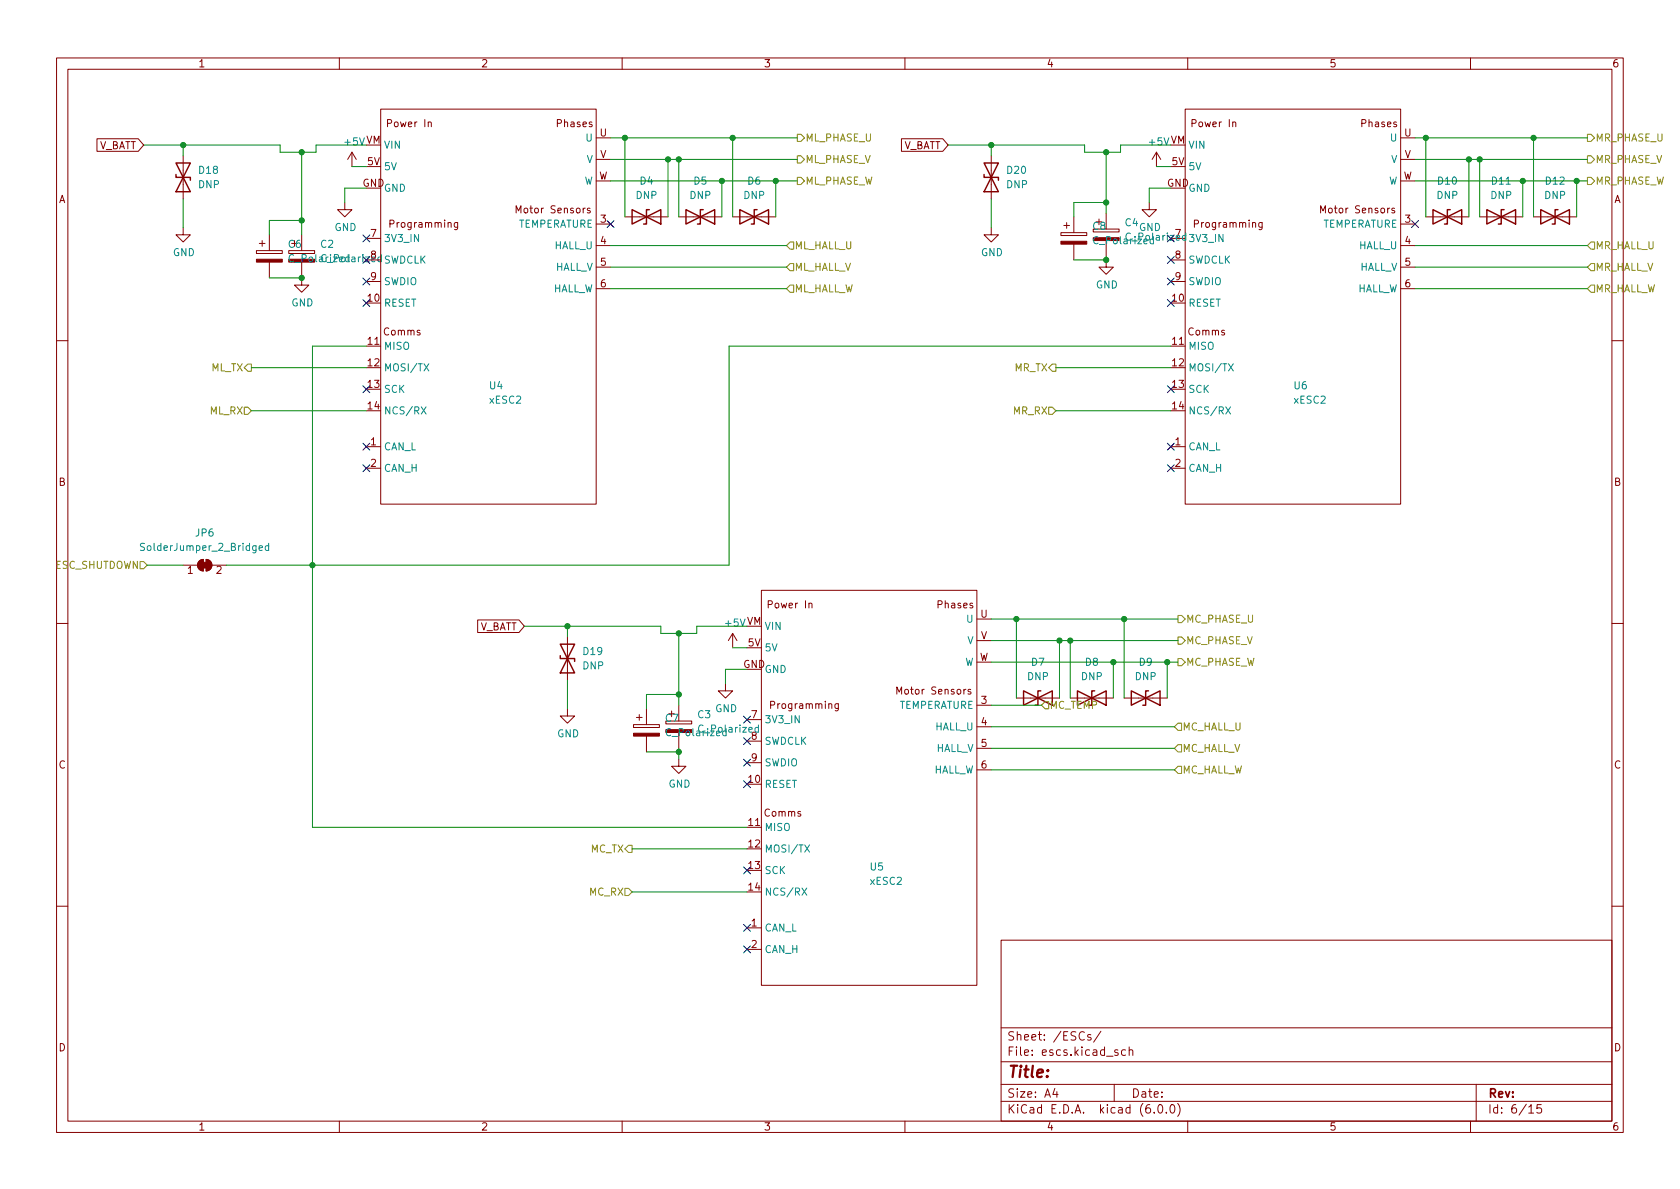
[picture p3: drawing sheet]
<svg xmlns="http://www.w3.org/2000/svg" width="297mm" height="210mm" viewBox="0 0 297 210" stroke-linecap="round" stroke-linejoin="round" font-family="sans-serif">
<g fill="none" stroke="#840000" stroke-width=".18">
<path d="M10 10.2h277v190.1h-277zM12 12.2h273v186.1h-273zM60 10.2v2M67.3 19.3h38.1v69.8h-38.1zM110 10.2v2M160 10.2v2M209.5 19.3h38.1v69.8h-38.1zM210 10.2v2M260 10.2v2M17.1 24.5h7.3l1 1.1-1 1.2h-7.3zM32.4 27.6v7.6M61 35.8v1.3h1.2l-1.2 1.2-1.3-1.2h1.3"/>
<path d="M62.2 26.9l-.7 1.3M62.2 26.9v2.6M62.2 26.9l.8 1.3M75.7 21.7l.2-.1h.3l.1 .8M80.9 39.3v1.1l-.2 .2h-.3M80.9 39.4l-.3-.1-.3 .3 .1 .5h.5M104.3 36.9l-.3-.1-.2 .2 .1 .2 .4 .1v.3h-.5M105.4 39.6h2.5M105.4 24.4h2.5M105.4 28.2h2.5M110.5 38.3h7.6M120 38.3h7.6"/>
<path d="M129.5 38.3h7.7M159.4 24.5h7.3l.9 1.1-.9 1.2h-7.3zM175.3 27.6v7.6M188.1 39.9h1M188.6 39.4v1M189.9 38.3v2.8M195.6 37.7v2.8M203.2 35.8v1.3h1.3l-1.3 1.2-1.3-1.2h1.3M204.5 26.9l-.8 1.3M204.5 26.9v2.6M204.5 26.9l.7 1.3M218 21.7l.1-.1h.3l.1 .8"/>
<path d="M223.2 39.3v1.1l-.3 .2h-.3M223.2 39.4l-.4-.1-.2 .3 .1 .5h.5M246.6 36.9l-.3-.1-.2 .2v.2l.5 .1v.3h-.5M247.6 39.6h2.6M247.6 24.4h2.6M247.6 28.2h2.6M252.1 38.3h7.6M261.6 38.3h7.6M271.1 38.3h7.7M32.4 40.3v1.2h1.3l-1.3 1.3-1.3-1.3h1.3M45.3 44.3h4.6v.5h-4.6zM45.8 43h1.1"/>
<path d="M46.4 42.5v1.1M47.6 41.5v2.8M47.6 46.3v2.8M51.1 44.3h4.5v.5h-4.5zM53.3 46.3v4.1h1.3l-1.3 1.3-1.2-1.3h1.2M53.3 41.5v2.8M64.8 42.2h2.5M64.8 46h2.5M64.8 49.8h2.5M105.4 43.4h2.5M105.4 47.2h2.5M105.4 51h2.5"/>
<path d="M175.3 40.3v1.2h1.2l-1.2 1.3-1.3-1.3h1.3M187.6 41.1h4.6v.6h-4.6zM189.9 43.2v2.8M193.3 40.5h4.6v.5h-4.6zM195.6 46v1.2h1.2l-1.2 1.3-1.3-1.3h1.3M195.6 42.5v2.8M207 42.2h2.5M207 46h2.5M207 49.8h2.5M247.6 43.4h2.6M247.6 47.2h2.6M247.6 51h2.6"/>
<path d="M10 60.2h2M64.8 79h2.5M64.8 61.2h2.5M207 79h2.5M207 61.2h2.5M285 60.2h2M32.4 99.9h2.5M35.2 99.2l.7-.3v2.1a1.02 1.02 0 0 1-.9-.7 1.02 1.02 0 0 1 .2-1.1zM36.5 98.9a1.02 1.02 0 0 1 1 1 1.02 1.02 0 0 1-1 1.1zM37.5 99.9h2.5M64.8 82.8h2.5M207 82.8h2.5"/>
<path d="M10 110.2h2M84.5 109.6h7.3l.9 1.1-.9 1.1h-7.3zM100.3 112.6v7.7M129.5 112l-.7 1.3M129.5 112v2.5M129.5 112l.8 1.3M134.6 104.4h38.1v69.8h-38.1zM143 106.8l.2-.1h.3l.1 .8M172.7 109.5h2.6M172.7 113.3h2.6M285 110.2h2M100.3 125.3v1.3h1.3l-1.3 1.3-1.2-1.3h1.2"/>
<path d="M112 128.1h4.6v.5h-4.6zM112.5 126.9h1M113 126.4v1M114.3 125.3v2.8M114.3 130.2v2.8M117.7 127.5h4.6v.5h-4.6zM120 134.2v1.3h1.3l-1.3 1.3-1.3-1.3h1.3M120 124.7v2.8M120 129.5v2.8M128.3 120.9v1.3h1.2l-1.2 1.2-1.3-1.2h1.3M132.1 127.2h2.5M132.1 131.1h2.5"/>
<path d="M132.1 134.9h2.5M148.2 124.4v1.1l-.2 .2-.3-.1M148.2 124.5l-.3-.1-.3 .3 .1 .5h.5M171.6 122l-.3-.1-.2 .2 .1 .2 .4 .1v.3h-.5M172.7 124.7h2.6M172.7 128.5h2.6M172.7 132.3h2.6M172.7 136.1h2.6M179.7 123.4h7.6M194.3 123.4h2.5M198.8 123.4h7.6M132.1 146.3h2.5"/>
<path d="M10 160.2h2M132.1 164.1h2.5M132.1 167.9h2.5M177 166.3h108v32h-108zM285 160.2h2M60 198.3v2M110 198.3v2M160 198.3v2M177 194.8h108M177 191.8h108M177 187.8h108M177 181.8h108"/>
<path d="M186.5 192.5l-.4 1h1M186.9 193v1M192.9 183l-.4-.1-.2 .2 .1 .3 .5 .1v.4h-.6M194.6 182.4l-1.2 1.9M197 191.8v3M197.6 185.7l-.3-.1-.2 .2v.3l.5 .1v.4h-.5M199 185.7l-.4-.1-.3 .3v.4l.1 .3h.6M199.6 185.8l.3-.2 .3 .1 .1 .9M199.6 185.1v1.5M204.1 196.7v.1M204.9 195.4l.2-.1a.81 .81 0 0 1 .6 .7 .81 .81 0 0 1-.3 .8h-.2a.81 .81 0 0 1-.6-.6 .81 .81 0 0 1 .3-.8zM206.2 196.7v.1"/>
<path d="M207.1 195.4l.1-.1a.81 .81 0 0 1 .6 .7 .81 .81 0 0 1-.3 .8h-.1a.81 .81 0 0 1-.6-.6 .81 .81 0 0 1 .3-.8zM208.2 195.1a1.72 1.72 0 0 1 0 2.3M210 198.3v2M260 198.3v2M261 191.8v6.5M270.3 195.8l.4-.5v1.5M270.3 196.8h.9M272.5 195.3h-.7l-.1 .7 .2-.1 .5 .1 .2 .2-.1 .5-.2 .1-.6-.1"/>
</g>
<g fill="none" stroke="#840000" stroke-width=".25">
<path d="M31.1 30.9v.5h2.6v.5M31.1 28.8h2.6l-2.6 5.1h2.6zM111.8 37.1l5 2.5v-2.5l-5 2.5zM114.8 37.1h-.5v2.5h-.5M121.3 37.1l5.1 2.5v-2.5l-5.1 2.5zM124.3 37.1h-.5v2.5h-.5M130.8 37.1l5.1 2.5v-2.5l-5.1 2.5zM133.9 37.1h-.6v2.5h-.5M174 30.9v.5h2.5v.5M174 28.8h2.5l-2.5 5.1h2.5zM253.4 37.1l5 2.5v-2.5l-5 2.5zM256.4 37.1h-.5v2.5h-.5"/>
<path d="M262.9 37.1l5.1 2.5v-2.5l-5.1 2.5zM265.9 37.1h-.5v2.5h-.5M272.4 37.1l5.1 2.5v-2.5l-5.1 2.5zM275.5 37.1h-.5v2.5h-.6M99.1 115.9v.6h2.5v.5M99.1 113.9h2.5l-2.5 5.1h2.5zM181 122.2l5.1 2.5v-2.5l-5.1 2.5zM184 122.2h-.5v2.5h-.5M190.5 122.2l5.1 2.5v-2.5l-5.1 2.5zM193.5 122.2h-.5v2.5h-.5M200 122.2l5.1 2.5v-2.5l-5.1 2.5zM203.1 122.2h-.5v2.5h-.5"/>
</g>
<g fill="none" stroke="#008484" stroke-width=".18">
<path d="M67.4 45.5l-.3-.1-.3 .3 .1 .5h.5M209.7 41.7l-.4-.1-.2 .3 .1 .5h.5M74.5 71.9l.8 1.3M75 64.3l.8 1.3M75.3 71.9l-.8 1.3M75.8 64.3l-.8 1.3M216.7 71.9l.9 1.3M217.2 64.3l.9 1.3M217.6 71.9l-.9 1.3M218.1 64.3l-.9 1.3M25.6 96.1h-.5l-.2 .1v.4l.5 .2 .2 .3-.3 .2h-.5M45.8 96.9l.6-.1v-.2l-.4-.1-.2 .2 .1 .6h.5"/>
<path d="M47.5 96.6l-.4-.1-.2 .2 .1 .6h.5M47.5 96.1v1.2M134.1 128.7l-.4-.1-.2 .3 .1 .5h.5M134.1 128.2v1.3M141.8 157l.8 1.3M142.3 149.4l.8 1.3M142.6 157l-.8 1.3M143.1 149.4l-.8 1.3"/>
</g>
<g fill="#840000" stroke="#840000" stroke-width=".18">
<path d="M193.3 42h4.6v.5h-4.6z"/>
<path d="M187.6 42.7h4.6v.5h-4.6z"/>
<path d="M51.1 45.8h4.5v.5h-4.5z"/>
<path d="M117.7 129h4.6v.5h-4.6z"/>
<path d="M45.3 45.8h4.6v.5h-4.6z"/>
<path d="M35.7 99.4h1v1.1h-1z"/>
<path d="M35.2 99.2l.7-.3v2.1a1.02 1.02 0 0 1-.9-.7 1.02 1.02 0 0 1 .2-1.1z"/>
<path d="M36.5 98.9a1.02 1.02 0 0 1 1 1 1.02 1.02 0 0 1-1 1.1z"/>
<path d="M112 129.7h4.6v.5h-4.6z"/>
</g>
<g fill="none" stroke="#848400" stroke-width=".18">
<path d="M141 31.4h.6l.6 .6-.6 .6h-.6zM141 27.6h.6l.6 .6-.6 .6h-.6zM141 23.7h.6l.6 .7-.6 .6h-.6zM280.7 27.6h.6l.6 .6-.6 .6h-.6zM280.7 31.4h.6l.6 .6-.6 .6h-.6zM280.7 23.7h.6l.6 .7-.6 .6h-.6zM139.7 50.4h.6v1.3h-.6l-.6-.7zM139.7 46.6h.6v1.3h-.6l-.6-.7zM139.7 42.8h.6v1.3h-.6l-.6-.7zM280.7 43.4l.6-.6h.6v1.3h-.6zM280.7 47.2l.6-.6h.6v1.3h-.6zM281.3 50.4h.6v1.3h-.6l-.6-.7z"/>
<path d="M43.2 72h.6l.6 .6-.6 .7h-.6zM43.8 64.4h.6v1.3h-.6l-.6-.7zM185.4 72h.7l.6 .6-.6 .7h-.7zM186.1 64.4h.6v1.3h-.6l-.7-.7zM24.8 99.3h.6l.6 .6-.6 .7h-.6zM208.3 108.8h.6l.6 .7-.6 .6h-.6zM208.3 116.5h.6l.6 .6-.6 .6h-.6zM208.3 112.6h.6l.6 .7-.6 .6h-.6zM184.8 124.1h.6v1.2h-.6l-.7-.6zM208.3 135.5h.6v1.3h-.6l-.7-.7zM208.3 131.7h.6v1.3h-.6l-.7-.7zM208.3 127.9h.6v1.3h-.6l-.7-.7z"/>
<path d="M110.5 157.1h.6l.7 .6-.7 .7h-.6zM111.1 149.5h.7v1.2h-.7l-.6-.6z"/>
</g>
<g fill="none" stroke="#008400" stroke-width=".18">
<path d="M25.4 25.6h24.1v1.3h6.4v-1.3h8.9M32.4 25.6v2M32.4 35.2v5.1M53.3 26.9v14.6M53.3 39h-5.7v2.5M62.2 29.5h2.6M64.8 33.3h-3.8v2.5M107.9 28.2h33.1M107.9 24.4h33.1M107.9 32h33.1M110.5 24.4v13.9M118.1 28.2v10.1"/>
<path d="M120 28.2v10.1M127.6 32v6.3M129.5 24.4v13.9M137.2 32v6.3M167.6 25.6h24.2v1.3h6.3v-1.3h8.9M175.3 25.6v2M175.3 35.2v5.1M195.6 26.9v10.8M195.6 35.8h-5.7v2.5M204.5 29.5h2.5M207 33.3h-3.8v2.5M250.2 28.2h30.5"/>
<path d="M250.2 24.4h30.5M250.2 32h30.5M252.1 24.4v13.9M259.7 28.2v10.1M261.6 28.2v10.1M269.2 32v6.3M271.1 24.4v13.9M278.8 32v6.3M47.6 49.1h5.7M107.9 47.2h31.2M107.9 51h31.2M107.9 43.4h31.2"/>
<path d="M195.6 45.3v.7h-5.7M250.2 47.2h30.5M250.2 51h30.5M250.2 43.4h30.5M44.4 72.6h20.4M44.4 65h20.4M64.8 61.2h-9.6v85.1h76.9M186.7 72.6h20.3M186.7 65h20.3M207 61.2h-78.1v38.7h-88.9M26 99.9h6.4M92.7 110.7h24.1v1.3h6.4v-1.3h8.9"/>
<path d="M100.3 110.7v1.9M120 112v12.7M129.5 114.5h2.6M132.1 118.4h-3.8v2.5M175.3 113.3h33M175.3 109.5h33M175.3 117.1h33M179.7 109.5v13.9M187.3 113.3v10.1M189.2 113.3v10.1M196.8 117.1v6.3M198.8 109.5v13.9"/>
<path d="M206.4 117.1v6.3M100.3 120.3v5M114.3 133h5.7M120 132.3v1.9M120 122.8h-5.7v2.5M175.3 136.1h32.3M175.3 132.3h32.3M175.3 128.5h32.3M175.3 124.7h8.8M111.8 150.1h20.3M111.8 157.7h20.3"/>
</g>
<g fill="none" stroke="#000084" stroke-width=".18">
<path d="M107.3 39l1.3 1.2M108.6 39l-1.3 1.2M249.6 39l1.2 1.2M250.8 39l-1.2 1.2M64.2 53l1.2 1.2M64.2 41.5l1.2 1.3M64.2 49.2l1.2 1.2M65.4 53l-1.2 1.2M65.4 41.5l-1.2 1.3M65.4 49.2l-1.2 1.2M206.4 49.2l1.2 1.2M206.4 53l1.2 1.2"/>
<path d="M206.4 45.4l1.2 1.2M207.6 49.2l-1.2 1.2M207.6 53l-1.2 1.2M207.6 45.4l-1.2 1.2M64.2 68.2l1.2 1.2M64.2 78.4l1.2 1.2M65.4 68.2l-1.2 1.2M65.4 78.4l-1.2 1.2M206.4 68.2l1.2 1.2M206.4 78.4l1.2 1.2M207.6 68.2l-1.2 1.2M207.6 78.4l-1.2 1.2"/>
<path d="M64.2 82.2l1.2 1.2M65.4 82.2l-1.2 1.2M206.4 82.2l1.2 1.2M207.6 82.2l-1.2 1.2M131.5 138.1l1.2 1.2M131.5 134.3l1.2 1.2M131.5 130.4l1.2 1.3M131.5 126.6l1.2 1.3M132.7 138.1l-1.2 1.2M132.7 134.3l-1.2 1.2M132.7 130.4l-1.2 1.3M132.7 126.6l-1.2 1.3"/>
<path d="M131.5 153.3l1.2 1.2M132.7 153.3l-1.2 1.2M131.5 167.3l1.2 1.2M131.5 163.5l1.2 1.2M132.7 167.3l-1.2 1.2M132.7 163.5l-1.2 1.2"/>
</g>
<g fill="#008400" stroke="#008400" stroke-width=".18">
<circle cx="127.6" cy="32" r=".46"/>
<circle cx="137.2" cy="32" r=".46"/>
<circle cx="110.5" cy="24.4" r=".46"/>
<circle cx="129.5" cy="24.4" r=".46"/>
<circle cx="118.1" cy="28.2" r=".46"/>
<circle cx="120" cy="28.2" r=".46"/>
<circle cx="195.6" cy="35.8" r=".46"/>
<circle cx="195.6" cy="26.9" r=".46"/>
<circle cx="120" cy="133" r=".46"/>
<circle cx="179.7" cy="109.5" r=".46"/>
<circle cx="189.2" cy="113.3" r=".46"/>
<circle cx="196.8" cy="117.1" r=".46"/>
<circle cx="187.3" cy="113.3" r=".46"/>
<circle cx="198.8" cy="109.5" r=".46"/>
<circle cx="206.4" cy="117.1" r=".46"/>
<circle cx="53.3" cy="49.1" r=".46"/>
<circle cx="32.4" cy="25.6" r=".46"/>
<circle cx="53.3" cy="39" r=".46"/>
<circle cx="53.3" cy="26.9" r=".46"/>
<circle cx="55.2" cy="99.9" r=".46"/>
<circle cx="100.3" cy="110.7" r=".46"/>
<circle cx="120" cy="112" r=".46"/>
<circle cx="120" cy="122.8" r=".46"/>
<circle cx="195.6" cy="46" r=".46"/>
<circle cx="175.3" cy="25.6" r=".46"/>
<circle cx="278.8" cy="32" r=".46"/>
<circle cx="271.1" cy="24.4" r=".46"/>
<circle cx="261.6" cy="28.2" r=".46"/>
<circle cx="269.2" cy="32" r=".46"/>
<circle cx="252.1" cy="24.4" r=".46"/>
<circle cx="259.7" cy="28.2" r=".46"/>
</g>
<text font-size="2.8" fill="#840000" x="178" y="190.6">Title:</text>
<g font-size="2.1" fill="#840000">
<text x="178" y="184">Sheet: /ESCs/</text>
<text x="178" y="186.7">File: escs.kicad_sch</text>
<text x="178" y="196.9">KiCad E.D.A. kicad (6.0.0)</text>
<text x="178" y="194.1">Size: A4</text>
<text x="200" y="194.1">Date:</text>
<text x="263" y="194.1">Rev:</text>
<text x="263" y="196.9">Id: 6/15</text>
</g>
<g font-size="1.8" fill="#840000">
<text x="35" y="11.9">1</text>
<text x="85" y="11.9">2</text>
<text x="135" y="11.9">3</text>
<text x="185" y="11.9">4</text>
<text x="235" y="11.9">5</text>
<text x="285" y="11.9">6</text>
<text x="68.7" y="22.5">Power In</text>
<text x="98.5" y="22.5">Phases</text>
<text x="210.9" y="22.5">Power In</text>
<text x="240.7" y="22.5">Phases</text>
<text x="17.3" y="26.4">V_BATT</text>
<text x="61" y="25.7">+5V VM</text>
<text x="65" y="29.2">5V</text>
<text x="106" y="24.1">U</text>
<text x="106.1" y="27.9">V</text>
<text x="159.5" y="26.4">V_BATT</text>
<text x="207.2" y="29.2">5V</text>
<text x="248.3" y="24.1">U</text>
<text x="248.3" y="27.9">V</text>
<text x="10.3" y="35.9">A</text>
<text x="64.1" y="33">GND</text>
<text x="105.8" y="31.7">W</text>
<text x="206.3" y="33">GND</text>
<text x="248.1" y="31.7">W</text>
<text x="285.3" y="35.9">A</text>
<text x="65.5" y="41.9">7</text>
<text x="69.2" y="40.3">Programming</text>
<text x="91.6" y="37.7">Motor Sensors</text>
<text x="106.2" y="39.4">3</text>
<text x="211.4" y="40.3">Programming</text>
<text x="233.8" y="37.7">Motor Sensors</text>
<text x="248.4" y="39.4">3</text>
<text x="65.5" y="45.7">8</text>
<text x="106.2" y="43.2">4</text>
<text x="106.2" y="47">5</text>
<text x="207.8" y="45.7">8</text>
<text x="248.4" y="43.2">4</text>
<text x="248.4" y="47">5</text>
<text x="65.1" y="53.3">10</text>
<text x="65.5" y="49.5">9</text>
<text x="106.2" y="50.8">6</text>
<text x="207.3" y="53.3">10</text>
<text x="207.8" y="49.5">9</text>
<text x="248.4" y="50.8">6</text>
<text x="67.9" y="59.3">Comms</text>
<text x="210.1" y="59.3">Comms</text>
<text x="65.1" y="61">11</text>
<text x="65.1" y="64.8">12</text>
<text x="207.3" y="61">11</text>
<text x="207.3" y="64.8">12</text>
<text x="65.1" y="68.6">13</text>
<text x="207.3" y="68.6">13</text>
<text x="65.1" y="72.4">14</text>
<text x="207.3" y="72.4">14</text>
<text x="65.5" y="78.7">1</text>
<text x="65.5" y="82.5">2</text>
<text x="207.8" y="78.7">1</text>
<text x="207.8" y="82.5">2</text>
<text x="10.3" y="85.9">B</text>
<text x="285.3" y="85.9">B</text>
<text x="33.2" y="101.5">1</text>
<text x="38.2" y="101.5">2</text>
<text x="136" y="107.6">Power In</text>
<text x="165.8" y="107.6">Phases</text>
<text x="84.6" y="111.5">V_BATT</text>
<text x="173.4" y="109.2">U</text>
<text x="173.4" y="113">V</text>
<text x="131.4" y="118.1">GND</text>
<text x="132.3" y="114.3">5V</text>
<text x="173.2" y="116.8">W</text>
<text x="136.5" y="125.3">Programming</text>
<text x="158.9" y="122.8">Motor Sensors</text>
<text x="173.5" y="124.5">3</text>
<text x="132.9" y="127">7</text>
<text x="132.9" y="130.8">8</text>
<text x="173.5" y="128.3">4</text>
<text x="10.3" y="135.9">C</text>
<text x="132.9" y="134.6">9</text>
<text x="173.5" y="132.1">5</text>
<text x="173.5" y="135.9">6</text>
<text x="285.3" y="135.9">C</text>
<text x="132.4" y="138.4">10</text>
<text x="132.4" y="146">11</text>
<text x="132.4" y="149.9">12</text>
<text x="135.2" y="144.4">Comms</text>
<text x="132.4" y="153.7">13</text>
<text x="132.4" y="157.5">14</text>
<text x="132.9" y="163.8">1</text>
<text x="132.9" y="167.6">2</text>
<text x="10.3" y="185.9">D</text>
<text x="285.3" y="185.9">D</text>
<text x="35" y="199.9">1</text>
<text x="85" y="199.9">2</text>
<text x="135" y="199.9">3</text>
<text x="185" y="199.9">4</text>
<text x="235" y="199.9">5</text>
<text x="285" y="199.9">6</text>
</g>
<g font-size="1.8" fill="#008484">
<text x="67.8" y="26.3">VIN</text>
<text x="103.6" y="25">U</text>
<text x="103.7" y="28.8">V</text>
<text x="203.3" y="25.7">+5V VM</text>
<text x="210.1" y="26.3">VIN</text>
<text x="245.9" y="25">U</text>
<text x="246" y="28.8">V</text>
<text x="35.1" y="33.3">DNP</text>
<text x="35.2" y="30.7">D18</text>
<text x="67.8" y="30.1">5V</text>
<text x="67.8" y="33.9">GND</text>
<text x="103.2" y="32.6">W</text>
<text x="112.4" y="35.2">DNP</text>
<text x="113.2" y="32.6">D4</text>
<text x="122" y="35.2">DNP</text>
<text x="122.7" y="32.6">D5</text>
<text x="131.5" y="35.2">DNP</text>
<text x="132.2" y="32.6">D6</text>
<text x="177.9" y="33.3">DNP</text>
<text x="178.1" y="30.7">D20</text>
<text x="210.1" y="30.1">5V</text>
<text x="210.1" y="33.9">GND</text>
<text x="245.5" y="32.6">W</text>
<text x="254" y="35.2">DNP</text>
<text x="254.3" y="32.6">D10</text>
<text x="263.6" y="35.2">DNP</text>
<text x="263.8" y="32.6">D11</text>
<text x="273.1" y="35.2">DNP</text>
<text x="273.3" y="32.6">D12</text>
<text x="59.1" y="40.8">GND</text>
<text x="91.4" y="40.3">TEMPERATURE</text>
<text x="193.2" y="40.6">C8</text>
<text x="198.9" y="40">C4</text>
<text x="201.4" y="40.8">GND</text>
<text x="207.8" y="41.9">7</text>
<text x="233.7" y="40.3">TEMPERATURE</text>
<text x="30.5" y="45.3">GND</text>
<text x="51" y="43.8">C6</text>
<text x="51.4" y="46.3">C_Polarized</text>
<text x="56.7" y="43.8">C2</text>
<text x="67.8" y="42.8">3V3_IN</text>
<text x="67.8" y="46.6">SWDCLK</text>
<text x="97.9" y="44.1">HALL_U</text>
<text x="98" y="47.9">HALL_V</text>
<text x="173.4" y="45.3">GND</text>
<text x="193.6" y="43.2">C_Polarized</text>
<text x="210.1" y="42.8">3V3_IN</text>
<text x="210.1" y="46.6">SWDCLK</text>
<text x="240.2" y="44.1">HALL_U</text>
<text x="240.3" y="47.9">HALL_V</text>
<text x="67.8" y="50.4">SWDIO</text>
<text x="97.5" y="51.7">HALL_W</text>
<text x="193.7" y="51">GND</text>
<text x="210.1" y="50.4">SWDIO</text>
<text x="239.8" y="51.7">HALL_W</text>
<text x="51.5" y="54.2">GND</text>
<text x="67.8" y="54.2">RESET</text>
<text x="210.1" y="54.2">RESET</text>
<text x="67.8" y="61.8">MISO</text>
<text x="67.8" y="65.7">MOSI/TX</text>
<text x="210.1" y="61.8">MISO</text>
<text x="210.1" y="65.7">MOSI/TX</text>
<text x="67.8" y="69.5">SCK</text>
<text x="86.6" y="71.4">xESC2</text>
<text x="86.6" y="68.8">U4</text>
<text x="210.1" y="69.5">SCK</text>
<text x="228.8" y="71.4">xESC2</text>
<text x="228.8" y="68.8">U6</text>
<text x="67.8" y="73.3">NCS/RX</text>
<text x="210.1" y="73.3">NCS/RX</text>
<text x="67.8" y="79.6">CAN_L</text>
<text x="67.8" y="83.4">CAN_H</text>
<text x="210.1" y="79.6">CAN_L</text>
<text x="210.1" y="83.4">CAN_H</text>
<text x="34.6" y="94.9">JP6</text>
<text x="25.4" y="97.4">SolderJumper_2_Bridged</text>
<text x="128.3" y="110.8">+5V VM</text>
<text x="135.1" y="111.4">VIN</text>
<text x="170.9" y="110.1">U</text>
<text x="171" y="113.9">V</text>
<text x="103" y="118.4">DNP</text>
<text x="103.2" y="115.8">D19</text>
<text x="135.1" y="115.2">5V</text>
<text x="135.1" y="119">GND</text>
<text x="170.5" y="117.7">W</text>
<text x="182.4" y="117.7">D7</text>
<text x="191.9" y="117.7">D8</text>
<text x="201.4" y="117.7">D9</text>
<text x="126.4" y="125.9">GND</text>
<text x="158.7" y="125.3">TEMPERATURE</text>
<text x="181.6" y="120.3">DNP</text>
<text x="191.2" y="120.3">DNP</text>
<text x="200.7" y="120.3">DNP</text>
<text x="98.5" y="130.4">GND</text>
<text x="117.7" y="127.6">C7</text>
<text x="118.1" y="130.2">C_Polarized</text>
<text x="123.4" y="127">C3</text>
<text x="123.8" y="129.5">C_Polarized</text>
<text x="135.1" y="127.9">3V3_IN</text>
<text x="135.1" y="131.7">SWDCLK</text>
<text x="165.2" y="129.2">HALL_U</text>
<text x="135.1" y="135.5">SWDIO</text>
<text x="164.8" y="136.8">HALL_W</text>
<text x="165.3" y="133">HALL_V</text>
<text x="118.2" y="139.3">GND</text>
<text x="135.1" y="139.3">RESET</text>
<text x="135.1" y="146.9">MISO</text>
<text x="135.1" y="150.7">MOSI/TX</text>
<text x="135.1" y="154.6">SCK</text>
<text x="153.9" y="153.9">U5</text>
<text x="135.1" y="158.4">NCS/RX</text>
<text x="153.9" y="156.5">xESC2</text>
<text x="135.1" y="164.7">CAN_L</text>
<text x="135.1" y="168.5">CAN_H</text>
</g>
<g font-size="1.8" fill="#848400">
<text x="142.3" y="28.8">ML_PHASE_V</text>
<text x="142.3" y="25">ML_PHASE_U</text>
<text x="282" y="28.8">MR_PHASE_V</text>
<text x="282" y="25">MR_PHASE_U</text>
<text x="142.3" y="32.6">ML_PHASE_W</text>
<text x="282" y="32.6">MR_PHASE_W</text>
<text x="140.4" y="47.9">ML_HALL_V</text>
<text x="140.4" y="44.1">ML_HALL_U</text>
<text x="282" y="44.1">MR_HALL_U</text>
<text x="282" y="47.9">MR_HALL_V</text>
<text x="140.4" y="51.7">ML_HALL_W</text>
<text x="282" y="51.7">MR_HALL_W</text>
<text x="37.3" y="65.7">ML_TX</text>
<text x="179.3" y="65.7">MR_TX</text>
<text x="37.1" y="73.3">ML_RX</text>
<text x="179.1" y="73.3">MR_RX</text>
<text x="9.6" y="100.6">ESC_SHUTDOWN</text>
<text x="209.7" y="110.1">MC_PHASE_U</text>
<text x="209.7" y="113.9">MC_PHASE_V</text>
<text x="209.7" y="117.7">MC_PHASE_W</text>
<text x="185.5" y="125.3">MC_TEMP</text>
<text x="209" y="129.2">MC_HALL_U</text>
<text x="209" y="136.8">MC_HALL_W</text>
<text x="209" y="133">MC_HALL_V</text>
<text x="104.4" y="150.7">MC_TX</text>
<text x="104.2" y="158.4">MC_RX</text>
</g>
<g font-size="1.8" fill="#000084">
<text x="57.1" y="46.3">C_Polarized</text>
<text x="199.3" y="42.5">C_Polarized</text>
</g>
</svg>
